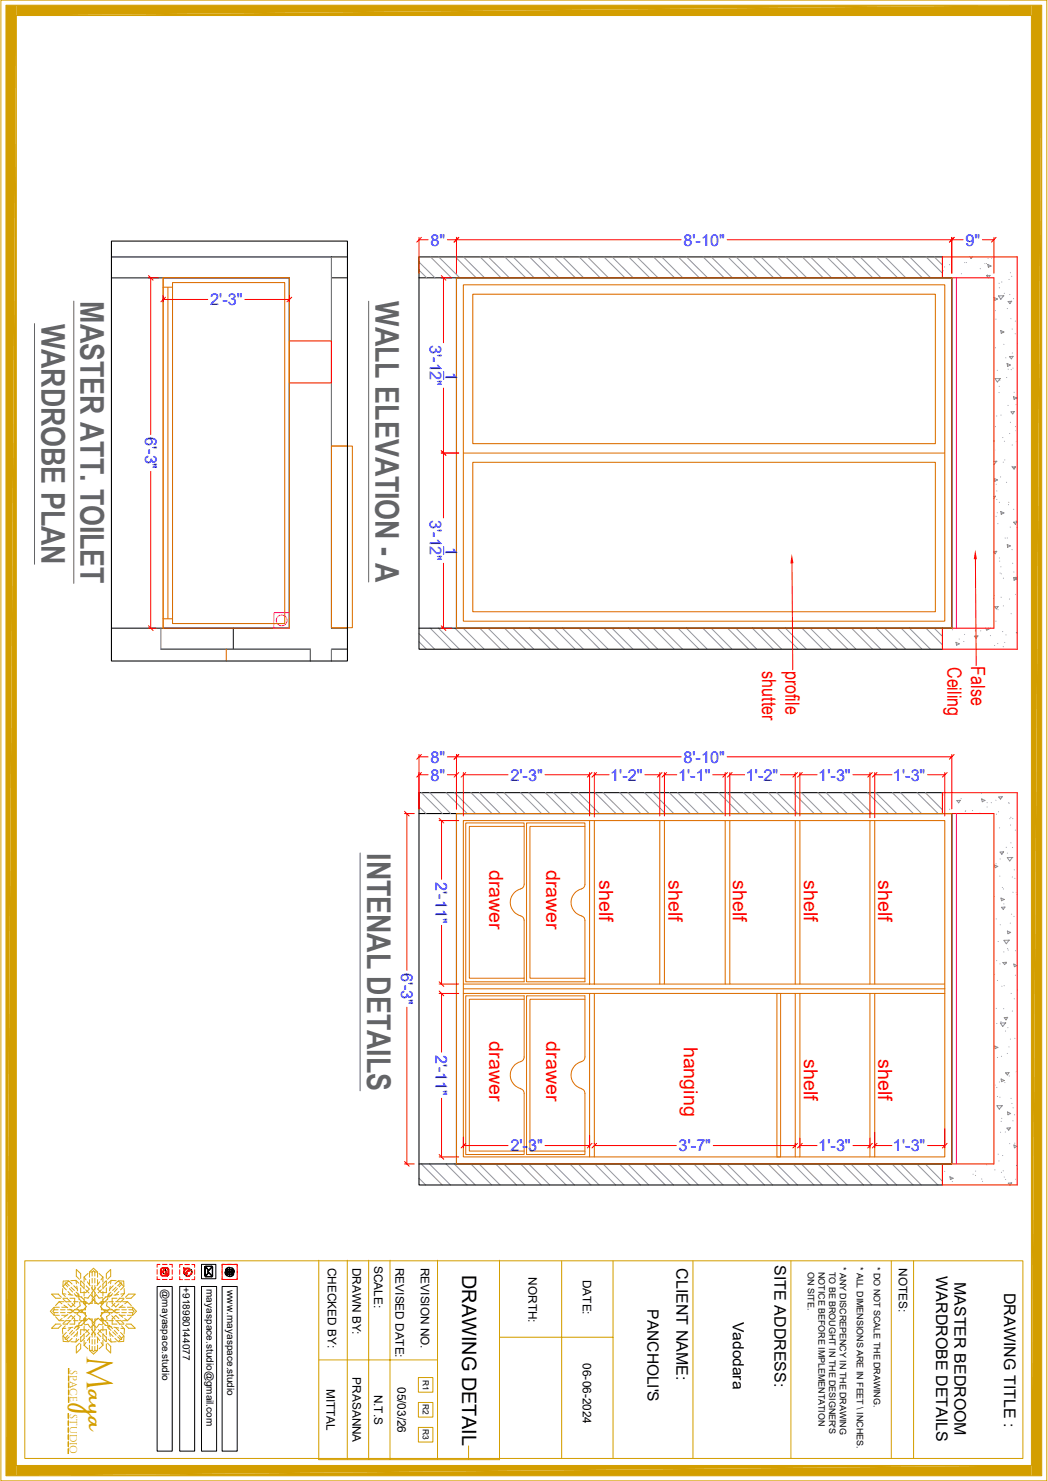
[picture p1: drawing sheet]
<svg xmlns="http://www.w3.org/2000/svg" width="297mm" height="420mm" viewBox="0 0 297 420" stroke-linecap="round" stroke-linejoin="round" font-family="sans-serif">
<path d="M31.6 78.8h50.4v99.3h-50.4M31.6 72.9h66.9M93.9 72.9v105.2h4.6M93.9 78.8h4.6M66.1 178.1v6M45.6 184.1h42.4v3.4M98.5 184.1h-4.6v3.4" fill="none" stroke="#000" stroke-width=".28"/>
<path d="M31.6 78.8h50.4v99.3h-35.8M31.6 72.9h62.3v105.2h4.6M45.6 178.1v6h42.4v3.4M98.5 184.1h-4.6v3.4" fill="none" stroke="#767676" stroke-width=".3"/>
<path d="M267.1 72.9h21.2v111.2h-21.2v-6h14.6v-99.3h-14.6zM82 96.7h11.9v11.9h-11.9zM267.1 224.8h21.2v111.2h-21.2v-5.9h14.6v-99.4h-14.6z" fill="none" stroke="#f00" stroke-width=".3"/>
<g fill="none" stroke="#dd6e00" stroke-width=".28">
<path d="M46.2 78.8v99.3M47.6 81.4v94.1M93.9 126.5h6v51.5h-6zM93.9 126.5h4.6M148.5 234.4h-15.5v43h15.5M165.8 234.4h-15.6v43h15.6M147.6 252.1l.7-.5 .2-.8v-17.4h-16.5v45h16.5v-17.4l-.4-1a4.1 4.1 0 0 1-3.4-3.5 4.1 4.1 0 0 1 2.3-4.2l.6-.2M164.8 252.1l.7-.5 .3-.8v-17.4h-16.6v45h16.6v-17.4l-.5-1a4.1 4.1 0 0 1-3.4-3.5 4.1 4.1 0 0 1 2.4-4.2l.5-.2M148.5 283.4h-15.5v43h15.5M165.8 283.4h-15.6v43h15.6M220.2 281.7h1v46.4h-1zM147.6 308.7a4 4 0 0 1-3-4 4 4 0 0 1 3.2-3.8l.5-.3 .2-.8v-17.4h-16.5v45h16.5v-17.4l-.2-.8-.7-.4"/>
<path d="M164.8 308.7a4 4 0 0 1-3-4 4 4 0 0 1 3.3-3.8l.4-.3 .3-.8v-17.4h-16.6v45h16.6v-17.4l-.3-.8-.7-.4"/>
</g>
<g fill="none" stroke="#dd6e00" stroke-width=".3">
<path d="M129.4 78.8h140.3v99.3h-140.3zM131.3 80.8h136.5v95.3h-136.5zM134 83.4h131.1v42.4h-131.1zM131.3 128.5h136.5M134 131.1h131.1v42.4h-131.1zM64.1 184.1v3.4M129.4 230.7h140.3v99.4h-140.3zM131.3 232.7h136.5v95.4h-136.5zM167.1 232.7v46.4M168.4 232.7v46.4M187 232.7v46.4M188.3 232.7v46.4"/>
<path d="M205.5 232.7v46.4M206.8 232.7v46.4M225.4 232.7v46.4M226.7 232.7v46.4M246.5 232.7v46.4M247.9 232.7v46.4M131.3 279.1h136.5M131.3 280.4h136.5M131.3 281.7h136.5M167.1 281.7v46.4M168.4 281.7v46.4M225.4 281.7v46.4"/>
<path d="M226.7 281.7v46.4M246.5 281.7v46.4M247.9 281.7v46.4"/>
</g>
<g fill="none" stroke="#f0f" stroke-width=".3">
<path d="M269.7 78.8v99.3M271.1 78.8v99.3M77.6 173.7h4.4v4.4h-4.4zM269.7 230.7v99.4M271.1 230.7v99.4"/>
<circle cx="79.8" cy="175.9" r="1.53"/>
</g>
<path d="M31.6 68.4h66.9v119.1h-66.9zM118.7 78.8h148.4M129.4 78.8h140.3v99.3h-140.3zM129.4 78.8v99.3M267.1 72.9h-148.4v111.2h148.4M118.7 178.1h148.4M118.7 230.7h148.4M129.4 230.7h140.3v99.4h-140.3zM129.4 230.7v99.4M267.1 224.8h-148.4v111.2h148.4M118.7 330.1h148.4" fill="none" stroke="#000" stroke-width=".3"/>
<g fill="none" stroke="#939598" stroke-width=".28">
<path d="M118.7 74.3l4.6 4.5M118.7 76.6l2.2 2.2M122 72.9l5.9 5.9M124.3 72.9l6 5.9M129 72.9l6 5.9M131.4 72.9l5.9 5.9M136.1 72.9l5.9 5.9M138.4 72.9l6 5.9M143 72.9l6 5.9M145.4 72.9l6 5.9M150.1 72.9l5.9 5.9M152.4 72.9l6 5.9"/>
<path d="M157.1 72.9l6 5.9M159.5 72.9l5.9 5.9M164.1 72.9l6 5.9M166.5 72.9l5.9 5.9M171.2 72.9l5.9 5.9M173.5 72.9l6 5.9M178.2 72.9l5.9 5.9M180.5 72.9l6 5.9M185.2 72.9l6 5.9M187.5 72.9l6 5.9M192.2 72.9l6 5.9M194.6 72.9l5.9 5.9"/>
<path d="M199.3 72.9l5.9 5.9M201.6 72.9l6 5.9M206.3 72.9l6 5.9M208.6 72.9l6 5.9M213.3 72.9l5.9 5.9M215.6 72.9l6 5.9M220.3 72.9l6 5.9M222.7 72.9l5.9 5.9M227.4 72.9l5.9 5.9M229.7 72.9l6 5.9M234.4 72.9l5.9 5.9M236.7 72.9l6 5.9"/>
<path d="M241.4 72.9l6 5.9M243.8 72.9l5.9 5.9M248.4 72.9l6 5.9M250.8 72.9l5.9 5.9M255.4 72.9l6 5.9M257.8 72.9l5.9 5.9M262.5 72.9l4.6 4.6M264.8 72.9l2.3 2.2M267.3 76.8h.1M267.7 75.7h.1M269.1 75.1h.1M272.5 77.6h.1"/>
<path d="M273.4 74.5h.1M273.9 74.5h.1M274.8 72.9l.4 .4 .4-.4M277.8 76.2h.1M279.1 74.8h.1M279.6 74.7h.1M279.6 78.2l1-.1-.5 .7zM279.8 78h.1M280 75l.9 .4-.8 .4zM280 73.2h.1M281 73.2h.1M283.9 80h.1"/>
<path d="M286 79.2h.1M286.3 77.3h.1M286.7 78.4h.1M281.8 84.4l.9 .4-.8 .4zM282 88.1h.1M282.1 98.6h.1M282.2 90.5h.1M283.1 80.3h.1M283.2 81.6h.1M283.6 93.7l.9 .4-.7 .4zM284.2 94.3h.1M284.4 83.9l-.8 1-.6-1"/>
<path d="M284.5 97.7h.1M284.5 83.9h-1.5M284.6 83.2h.1M285.5 87.5h.1M285.7 85.5l1-.1-.5 .7zM286.2 83.5h.1M286.5 90.4h.1M286.9 93.3h.1M287.2 84.7h.1M287.7 94.7h.1M287.7 91.1h.1M288.2 97.4h.1"/>
<path d="M281.9 107.4l.8 .9 .8-.9M282.1 107.4h1.4M282.4 118h.1M282.6 105h.1M283.1 111.3h.1M283.2 109.6h.1M283.3 107.8h.1M283.7 117.7h.1M285 101.5h.1M285.3 107.1h.1M285.4 103.1l.9 .4-.7 .4zM285.7 115h.1"/>
<path d="M285.7 104.7h.1M286.1 101.1l1-.1-.5 .8zM286.3 119.8h.1M286.5 116.8l1-.1-.5 .7zM286.6 104.8h.1M286.9 100.1h.1M287.1 104.4h.1M287.2 112.5l1 .4-.8 .3zM287.4 111.3h.1M288 114.8h.1M281.7 125.1h.1M281.7 130.8h.9"/>
<path d="M281.7 131.8h.1M281.8 135.7l.9 .4-.8 .4zM281.9 127.6h.1M282.1 121h.1M282.3 137.3h.1M282.4 130.8l-.7 1M282.5 139.2h.1M283.5 135.3h.1M284.2 124.1h.1M284.3 131.1h.1M284.6 125.1h.1M284.7 130.4h.1"/>
<path d="M285.2 136.8h.1M286.1 122.9h.1M286.8 132.2h.1M286.9 126.2h.1M286.9 132.5l1-.1-.5 .7zM287.4 132.5h.1M287.8 121h.1M287.9 122.1h.1M288 125.3h.1M281.7 140.8l.4-.1-.4 .7M281.7 156.4l.8-.1-.5 .8-.3-.5M282.3 146.4h.1"/>
<path d="M282.5 141.6h.1M282.6 145.4h.1M282.8 148.5h.1M283.2 142.5h.1M283.2 158.2h.1M283.3 159.1h.1M283.6 145.1l.9 .4-.7 .3zM284.9 152.6h.1M285.5 152.6h.1M285.5 154.4l.8 .4-.7 .4zM285.8 143.1h.1M285.9 142.5h.1"/>
<path d="M286.3 149.5h.1M286.8 155.9h.1M287 159.7h.1M287.3 144.4h.1M287.3 148.1l.9-.1-.4 .7zM288 147.7h.1M288.1 149.6h.1M118.7 179.7l4.5 4.4M121.9 178.1l6 6M124.2 178.1l6 6M128.9 178.1l6 6M131.3 178.1l5.9 6"/>
<path d="M136 178.1l5.9 6M138.3 178.1l6 6M143 178.1l6 6M145.3 178.1l6 6M150 178.1l6 6M152.4 178.1l5.9 6M157.1 178.1l5.9 6M159.4 178.1l6 6M164.1 178.1l5.9 6M166.4 178.1l6 6M171.1 178.1l5.9 6M173.4 178.1l6 6"/>
<path d="M178.1 178.1l6 6M180.5 178.1l5.9 6M185.1 178.1l6 6M187.5 178.1l6 6M192.2 178.1l5.9 6M194.5 178.1l5.9 6M199.2 178.1l5.9 6M201.5 178.1l6 6M206.2 178.1l6 6M208.6 178.1l5.9 6M213.2 178.1l6 6M215.6 178.1l5.9 6"/>
<path d="M220.3 178.1l5.9 6M222.6 178.1l6 6M227.3 178.1l6 6M229.6 178.1l6 6M234.3 178.1l6 6M236.6 178.1l6 6M241.3 178.1l6 6M243.7 178.1l5.9 6M248.4 178.1l5.9 6M250.7 178.1l6 6M255.4 178.1l5.9 6M257.7 178.1l6 6"/>
<path d="M262.4 178.1l4.7 4.7M264.8 178.1l2.3 2.4M269.9 178.6h.1M273.3 179.9h.1M276.4 178.9h.1M277.9 178.9h.1M279.3 178.1l.4 .6 .5-.6v.3l.6-.3M281.7 169.8h.1M281.8 168.8h.1M281.9 172.1l1-.1-.5 .7zM282.2 176.1h.1M282.8 172.9h.1"/>
<path d="M283.4 162.5h.1M283.6 160.7h.1M283.7 169.4h.1M283.8 162.7h.1M284.1 179.1h.1M284.4 171.8h.1M284.4 164h.1M286.1 169.9h.1M286.6 174h.1M287.3 163.8l.9 .4-.8 .3zM287.3 162.2h.1M287.9 168.6h.1"/>
<path d="M288.3 163.7h-.6l.5 .6 .1-.1M288.3 179.4h-.3l.3 .3M118.7 182l2.2 2.1M270.9 182.2l1 .4-.8 .4zM271.8 181.2h.1M273.1 181.9h.1M276.1 180.4l1.1-.1-.6 .7zM276.6 183.7h.1M280.7 180.3h.1M281.9 183h.1M282.7 182.5h.1M284.3 183.4h.1"/>
<path d="M284.7 182.2h.1M285.1 180h.1M118.7 228.8l2 1.9M119.4 224.8l6 5.9M121.8 224.8l5.9 5.9M126.4 224.8l6 5.9M128.8 224.8l5.9 5.9M133.5 224.8l5.9 5.9M135.8 224.8l6 5.9M140.5 224.8l6 5.9M142.8 224.8l6 5.9M147.5 224.8l6 5.9"/>
<path d="M149.9 224.8l5.9 5.9M154.6 224.8l5.9 5.9M156.9 224.8l6 5.9M161.6 224.8l6 5.9M163.9 224.8l6 5.9M168.6 224.8l6 5.9M170.9 224.8l6 5.9M175.6 224.8l6 5.9M178 224.8l5.9 5.9M182.7 224.8l5.9 5.9M185 224.8l6 5.9M189.7 224.8l5.9 5.9"/>
<path d="M192 224.8l6 5.9M196.7 224.8l5.9 5.9M199.1 224.8l5.9 5.9M203.7 224.8l6 5.9M206.1 224.8l5.9 5.9M210.7 224.8l6 5.9M213.1 224.8l5.9 5.9M217.8 224.8l5.9 5.9M220.1 224.8l6 5.9M224.8 224.8l6 5.9M227.2 224.8l5.9 5.9M231.8 224.8l6 5.9"/>
<path d="M234.1 224.8l6 5.9M238.8 224.8l6 5.9M241.2 224.8l5.9 5.9M245.9 224.8l5.9 5.9M248.2 224.8l6 5.9M252.9 224.8l6 5.9M255.2 224.8l6 5.9M259.9 224.8l6 5.9M262.3 224.8l4.8 4.8M267 224.8l.1 .1M267.3 225.4h.1M269.1 229.5h.1"/>
<path d="M271.2 227l1-.1-.5 .8zM272.4 226.5h.1M273.6 230.1h.1M273.6 230h.1M275.6 229.9h.1M277.7 230.6h.1M278.2 225h.1M278.2 226.6l.9 .4-.7 .4zM279.7 227.6h.1M279.7 228.9h.1M280.9 227.6h.1M282.2 226.9h.1"/>
<path d="M282.4 230.9h.1M283 230.2h.1M283 226l1.1-.1-.6 .7zM283.3 234.8h.1M285.9 227.6h.1M286 227.8h.1M286.2 232.2h.1M286.4 234h.1M286.5 239h.1M286.5 231.8h.1M287 232.2h.1M287.7 235.4h.1"/>
<path d="M281.8 254.3h.1M281.9 245.3l.9 .4-.8 .4zM282.3 244.9h.1M283.3 248.5h.1M283.4 241.6h1l-.5 .7zM283.4 243.6h.1M283.7 254.7l.9 .4-.8 .3zM284.1 251.7h.1M284.4 257.9l.4-.7-1 .1 .6 .6M284.4 252.1h.1M284.5 256.3h.1M285.2 240.3h.1"/>
<path d="M285.5 241.9h.1M286.7 259.2h.1M286.9 248.7h.1M286.9 243.2l-.7 .9-.7-.9M286.9 240.3h.1M287.1 253h.1M287.1 243.2h-1.5M287.4 259.9h.1M287.4 246.7h.1M287.6 249.1h.1M288 253.1h.1M288.2 253.7h.1"/>
<path d="M281.9 276.2h.1M282.3 260.6h.1M282.4 272.4h.1M282.7 278h.1M282.9 267h.1M283.4 273.3h.1M283.5 262.3h.1M283.9 279.7h.1M284.2 273l1-.1-.5 .7zM284.5 270h.1M284.6 279.5h.1M285.2 273.2h.1"/>
<path d="M285.5 264l.9 .4-.7 .4zM285.5 269h.1M285.7 269.4h.1M286 266.6l-.8 1-.7-.9M286.1 266.6l-1.5 .1M286.3 261.8h.1M287.3 273.4l.9 .4-.7 .4zM287.8 269.6h.1M287.8 276.6h.1M288 273.9h.1M281.9 296.6l.9 .4-.8 .4zM282.3 286h.1"/>
<path d="M282.5 290.2h.1M282.7 299.9h.1M282.8 297.1h.1M283.7 289.7h.1M283.8 299.6h.1M284.4 286h.1M284.6 288.6l1-.1-.5 .7zM284.9 292.4h.1M285 290.1l-.8 1-.7-1M285.1 290.1h-1.5M285.5 298.7h.1M285.6 291.4h.1"/>
<path d="M285.9 296.9h.1M286.3 294.7h.1M286.6 281.7h.1M286.9 286.7h.1M287.4 283.3h.1M287.6 294.5h.1M288.3 280.8h.1M282 307.7h.1M282.5 313.6l.7 .9 .8-.9M282.5 308.4h.1M282.6 313.6h1.5M282.7 310.9h.1"/>
<path d="M283.2 306.8h.1M283.4 311.2h.1M283.7 318h.1M283.7 306l.9 .4-.8 .3zM283.9 317.2h.1M284.8 307h.1M285 304.2h1l-.5 .6zM285.4 319.9l.9-.1-.4 .7zM285.5 315.3l.9 .5-.7 .3zM286 305.1h.1M286.5 311.5h.1M286.8 312.9h.1"/>
<path d="M287.1 317.8h.1M287.1 314.2h.1M287.5 316.1h.1M288 304h.1M118.7 334.1l2 1.9M119.4 330.1l5.9 5.9M121.7 330.1l6 5.9M126.4 330.1l6 5.9M128.7 330.1l6 5.9M133.4 330.1l6 5.9M135.8 330.1l5.9 5.9M140.5 330.1l5.9 5.9"/>
<path d="M142.8 330.1l6 5.9M147.5 330.1l5.9 5.9M149.8 330.1l6 5.9M154.5 330.1l5.9 5.9M156.8 330.1l6 5.9M161.5 330.1l6 5.9M163.9 330.1l5.9 5.9M168.5 330.1l6 5.9M170.9 330.1l5.9 5.9M175.6 330.1l5.9 5.9M177.9 330.1l6 5.9M182.6 330.1l6 5.9"/>
<path d="M184.9 330.1l6 5.9M189.6 330.1l6 5.9M191.9 330.1l6 5.9M196.6 330.1l6 5.9M199 330.1l5.9 5.9M203.7 330.1l5.9 5.9M206 330.1l6 5.9M210.7 330.1l6 5.9M213 330.1l6 5.9M217.7 330.1l6 5.9M220 330.1l6 5.9M224.7 330.1l6 5.9"/>
<path d="M227.1 330.1l5.9 5.9M231.8 330.1l5.9 5.9M234.1 330.1l6 5.9M238.8 330.1l5.9 5.9M241.1 330.1l6 5.9M245.8 330.1l6 5.9M248.2 330.1l5.9 5.9M252.8 330.1l6 5.9M255.2 330.1l5.9 5.9M259.8 330.1l6 5.9M262.2 330.1l4.9 4.9M266.9 330.1l.2 .2"/>
<path d="M267.7 332.2h.1M269.2 333.7l.9 .4-.7 .4zM269.6 334.2h.1M269.9 335.1h.1M275.8 333h.1M276.4 333.3h.1M276.5 332.1h.1M278.2 334.3h.1M278.4 335h.1M279.7 330.3h.1M281.9 331.8h.1M282.9 327.3h.1"/>
<path d="M283.1 329.2h.1M283.5 321.1h.1M283.8 332.4h.1M284.1 327.7h.1M284.3 332h.1M284.6 333.8h.1M284.9 321h.1M285 334.5h.1M286.1 336l-.4-.5 1-.1-.4 .6M286.1 324.3h.1M287.4 324.7l.8 .4-.7 .4zM287.6 324.2h.1"/>
<path d="M287.9 334.4h.1M288.1 330.5h.1M288.2 331.5h.1"/>
</g>
<g fill="none" stroke="#f00" stroke-width=".28">
<path d="M118.7 67.3v10.2M118.7 68h2.6M119.4 67.3l-1.3 1.4M125.1 78.1l1.3 1.4M125.1 78.8h2.9M125.7 78.8v18.4M126.8 68h66.2M129.4 67.3v10.2M130 67.3l-1.3 1.4M206.1 68h66.9M269.7 67.3v10.2M270.4 67.3l-1.3 1.4"/>
<path d="M278.4 68h3.3M281.7 67.3v10.2M282.3 67.3l-1.3 1.4M125.7 110.1v36.8M125.1 127.8l1.3 1.3M125.1 128.5h4.9M125.7 159.7v18.4M125.1 177.5l1.3 1.3M125.1 178.1h2.9M118.7 219.7h2.6M118.7 214.6h2.6M118.7 214v15.4"/>
<path d="M119.4 219.1l-1.3 1.3M119.4 214l-1.3 1.3M126.8 219.7h2.6M126.8 214.6h66.2M129.4 214v15.4M130 219.1l-1.3 1.3M130 214l-1.3 1.3M131.3 219.7h12.7M131.3 219.1v12.3M132 219.1l-1.3 1.3M154.5 219.7h12.6M167.1 219.1v12.3"/>
<path d="M167.8 219.1l-1.3 1.3M168.4 219.7h4.2M168.4 219.1v12.6M169.1 219.1l-1.3 1.3M182.8 219.7h4.2M187 219.1v12.3M187.6 219.1l-1.3 1.3M188.3 219.1v12.3M188.3 219.7h3.5M188.9 219.1l-1.3 1.3M202 219.7h3.5M205.5 219.1v12.3"/>
<path d="M206.1 214.6h63.6M206.2 219.1l-1.3 1.3M206.8 219.1v12.3M206.8 219.7h4.2M207.5 219.1l-1.3 1.3M221.2 219.7h4.2M225.4 219.1v12.3M226 219.1l-1.3 1.3M226.7 219.7h4.9M226.7 219.1v12.3M227.4 219.1l-1.4 1.3M241.7 219.7h4.8"/>
<path d="M246.5 219.1v12.8M247.2 219.1l-1.3 1.3M247.9 219.1v12.8M247.9 219.7h4.9M248.5 219.1l-1.3 1.3M262.9 219.7h4.9M267.8 219.1v12.3M268.4 219.1l-1.3 1.3M269.7 214v15.4M270.4 214l-1.3 1.3M114.6 230.7h2.8M114.6 230.1l1.4 1.3"/>
<path d="M115.3 230.7v44.5M124.5 232.7h5.5M124.5 232.1l1.3 1.3M125.1 232.7v16.6M124.5 279.1h5.5M124.5 278.4l1.3 1.3M125.1 262.4v16.7M115.3 285.6v44.5M124.5 281.7h5.5M124.5 281.1l1.3 1.3M125.1 281.7v16.7M125.1 311.4v16.7"/>
<path d="M114.6 330.1h2.8M114.6 329.4l1.4 1.3M124.5 328.1h5.5M124.5 327.4l1.3 1.4"/>
</g>
<path d="M125.7 105.4v2.2M125.7 155.1v2.2" fill="none" stroke="#00f" stroke-width=".28"/>
<g fill="none" stroke="#e0ac11" stroke-width=".28">
<path d="M15.3 370.8l-1 1.1 1 1.1M15.3 372.2v.8h1.5M15.3 371.4l-.3 .5 .3 .3M15.3 372.2h1.2M15.3 371.4h1.2M15.7 373.4l1.1 1.1M16.8 374.5h1.4M16.8 369.1h1.4M16.8 369.1l-1.1 1.1M16.8 369.1l.8 .6M16.8 370.7h-1.5v.7M17.1 372.2h1.4"/>
<path d="M17.1 371.4h1.4M17.1 375.5h-1.3l-1.2 1.2h1.9l.9-.9M17.4 367.9l-.9-.9h-1.9l1.2 1.2h1.3M17.5 373h1.5M17.5 370.7h1.5M17.6 373.9l-.8 .6M17.7 366.9l.8 .8M17.8 365.4l-.1 1.5 1 .1M17.8 375.5h1.3M17.8 378.9l.1 1.5M17.8 368.2h1.3M17.9 368.3l.9 1"/>
<path d="M18.1 370.1l1.1 .8M18.5 364.2l-.7 .6 1 1M18.5 376l-.8 .8M18.5 379.5v.3h.3M18.5 364.2l.7 .8M18.7 376.7l-1 .1 .1 1.5M18.8 377.9l-1 .9 .7 .7M18.8 374.4l-.9 .9M18.8 363.9l.7-.7 .9 1M18.8 374.5h1.4M18.8 363.9h-.3v.3M18.8 369.1h1.4"/>
<path d="M18.8 363.9l.8 .7M19 368.1l.9 1M19.1 372.2h1.3M19.1 371.4h1.3M19.2 372.8l-1.1 .7M19.2 378.7l-.7 .8M19.3 373.9l.9-.9 1 1v1.5h-1.4M19.3 366.3l.9 .9M19.3 367.1l1.4 .2M19.4 363.2l-1.5 .1-.1 1.4M19.6 379.1l-.8 .7M19.7 365.4l.9 1"/>
<path d="M19.8 371.3l1.6 1.1M19.8 368.2h1.4v1.5l-1 .9-.9-.9M19.9 374.6l-.9 .9M20.1 363.2l1.4-.1 .2 1M20.1 365l1 1M20.2 376.4l-.9 1M20.4 369.6l.9 .9M20.4 379.5l-.9 1-.7-.7M20.6 377.3l-.9 .9M20.7 376.4l-1.4 .2M20.8 374.5h1.3M20.8 369.1h1.3"/>
<path d="M20.9 364.6l1 1M21 366.9l.9 .9M21.1 372.2h1.3M21.1 371.4h1.3M21.1 377.7l-1 .9M21.3 373.1l-.9 1M21.3 367.4l1 .1 .1 1.1M21.4 371.3l-1.6 1.1M21.5 363.1l.9 .8M21.5 366.4l1 .9M21.7 379.6l-.2 1-1.4-.1M21.7 372.7l.8-.8 .4 .3 .3-.3 1.3 1.3-.7 .7"/>
<path d="M21.8 364.7l.2 1.4M21.9 378.1l-1 1M21.9 372.8l.8 .6-.1 1M21.9 375.8l-.9 1M22 377.7l-.2 1.3M22.1 366.7l.1 1 1 .1M22.4 379.8l-.9 .8M22.4 368.3l.9 1M22.4 375.1l-.1 1-1 .2M22.5 376.3l-1 1M22.6 369.2l.1 1.1-.8 .6M22.8 369.1h1.4v.9"/>
<path d="M22.8 364.4l.9 .9M22.9 362.5v-1.3l-1.3-1.2v1.9l.9 .9M22.9 378.5v-1.4h1.4l1 1.1-.9 .9M22.9 363.2v1.3M22.9 379.1v1.4M23 363.3l.9 .9M23 367.8l1 .9M23.1 372.2h1.1v.8M23.2 375.8l-1 .2-.1 1M23.3 374.4l-.9 1M23.7 369.1v.6h.5M23.7 378.4l-.9 .9"/>
<path d="M23.8 369.7l.7 .8-1.3 1.3-.3-.4-.4 .4-.8-.8M23.8 368.2v1.4h.8M23.8 369.1h.5v.5M23.8 362.2v1.4M23.8 364.2v1.3M23.8 366.2v1.3M23.8 376.1v1.3M23.8 378.1v1.3M23.8 362.2l.6 .8M23.9 379.5l-.9 .9M23.9 375.7l1-.2 .6 .9M24 375l-1 .9"/>
<path d="M24.2 373.7v.8h-1.4M24.2 374.1h-.5v.4M24.2 370.6v.8h-1.1M24.3 365.8l.9 .8M24.3 374.1v.5h-.5M24.4 374.5l.8-.7 1.3 1.2-.4 .4 .4 .4-.8 .8M24.4 364.7l.9 .8-1 1.1h-1.4v-1.4M24.6 374.1h-.8v1.4M24.8 363.5l.7 1.1M24.9 361.1l-1.1 1.1M25.2 377l-.9 1M25.3 374.1h.8v1.1"/>
<path d="M25.4 362.9v1.5M25.4 379.3v1.5M25.4 360.7l1.1-1 1.1 1M25.5 367.3l-.6 .8-1-.1M25.5 379.1l-.7 1.1M25.7 367.1l.8 .8-.4 .4 .4 .3-1.3 1.3-.8-.7M25.9 365.1l.6 .9M25.9 376.9l.6 .8M26.1 360.7h-.7v1.5M26.1 368.5v1.1h-.8M26.1 360.7l.4-.3 .4 .3M26.1 360.7v1.2"/>
<path d="M26.1 362.5v1.4M26.1 364.5v1.3M26.1 366.5v1.3M26.1 375.9v1.3M26.1 377.9v1.3M26.1 379.9v1.3M26.5 366l-.6 .8M26.5 366l.6 .8M26.5 377.7l-.6 .8M26.5 377.7l.6 .8M26.9 360.7v1.2M26.9 362.5v1.4"/>
<path d="M26.9 364.5v1.3M26.9 366.5v1.3M26.9 375.9v1.3M26.9 377.9v1.3M26.9 379.9v1.3M26.9 360.7h.7v1.5M26.9 368.5v1.1h.8M27.1 365.1l-.6 .9M27.1 376.9l-.6 .8M27.3 367.1l-.8 .8 .4 .4-.4 .3 1.3 1.3 .8-.7M27.5 367.3l.6 .8 1-.1M27.5 379.1l.7 1.1"/>
<path d="M27.6 362.9v1.5M27.6 379.3v1.5M27.7 374.1h-.8v1.1M27.8 377l.9 1M28.1 361.1l1.1 1.1M28.2 363.5l-.7 1.1M28.4 374.1h.8v1.4M28.6 374.5l-.8-.7-1.3 1.2 .4 .4-.4 .4 .8 .8M28.6 364.7l-.9 .8 1 1.1h1.4v-1.4M28.7 374.1v.5h.5M28.7 373.7v.8h1.4M28.7 374.1h.6v.4"/>
<path d="M28.7 370.6v.8h1.1M28.7 365.8l-.9 .8M29 375l1 .9M29.1 379.5l.9 .9M29.1 375.7l-1-.2-.6 .9M29.2 369.7l-.8 .8 1.3 1.3 .4-.4 .3 .4 .8-.8M29.2 368.2v1.4h-.8M29.2 369.1h-.5v.5M29.2 362.2v1.4M29.2 364.2v1.3M29.2 366.2v1.3M29.2 376.1v1.3"/>
<path d="M29.2 378.1v1.3M29.2 362.2l-.6 .8M29.3 378.4l.9 .9M29.3 369.1v.6h-.6M29.6 374.4l.9 1M29.8 375.8l1 .2 .1 1M29.8 372.2h-1.1v.8M30 367.8l-1 .9M30 363.3l-.9 .9M30.1 369.1h-1.4v.9M30.1 362.5v-1.3l1.3-1.2v1.9l-.9 .9M30.1 378.5v-1.4h-1.4l-1 1.1 .9 .9"/>
<path d="M30.1 363.2v1.3M30.1 379.1v1.4M30.2 364.4l-.9 .9M30.4 369.2l-.2 1.1 .8 .6M30.5 375.1l.1 1 1.1 .2M30.5 376.3l1 1M30.5 372.2h1.3M30.5 371.4h1.3M30.5 368.3l-.9 1M30.6 379.8l.9 .8M30.8 374.5h1.3M30.8 369.1h1.3"/>
<path d="M30.9 366.7l-.1 1-1 .1M31 375.8l.9 1M31 372.8l-.8 .6 .2 1M31 377.7l.2 1.3M31.1 378.1l1 1M31.2 372.7l-.8-.8-.3 .3-.4-.3-1.3 1.3 .8 .7M31.2 364.7l-.2 1.4M31.3 379.6l.2 1 1.4-.1M31.5 366.4l-1 .9M31.5 363.1l-.9 .8M31.6 371.3l.8 .5M31.7 373.1l.9 1"/>
<path d="M31.7 367.4l-1.1 .1-.1 1.1M31.9 366.9l-.9 .9M31.9 377.7l1 .9M32.1 364.6l-1 1M32.3 376.4l1.3 .2M32.4 371.9l.8 .5M32.4 371.9l-.8 .5M32.4 377.3l.9 .9M32.5 372.2h1.3M32.5 371.4h1.3M32.6 379.5l.9 1 .7-.7M32.6 369.6l-.9 .9"/>
<path d="M32.7 376.4l1 1M32.8 374.5h1.3M32.8 369.1h1.3M32.9 365l-1 1M32.9 363.2l-1.4-.1-.2 1M33.1 374.6l.9 .9M33.1 368.2h-1.3v1.5l1 .9 .9-.9M33.2 371.3l-.8 .5M33.3 365.4l-.9 1M33.4 379.1l.8 .7M33.6 367.1l-1.3 .2M33.6 363.2l1.5 .1v1.4"/>
<path d="M33.7 373.9l-.9-.9-1 1v1.5h1.3M33.7 366.3l-1 .9M33.7 372.8l1.1 .7M33.7 378.7l.8 .8M33.8 375.5h1.3M33.8 368.2h1.3M34 373h1.5M34 370.7h1.5M34 368.1l-.9 1M34.2 377.9l.9 .9-.6 .7M34.2 363.9l-.7-.7-.9 1M34.2 374.4l.9 .9"/>
<path d="M34.2 363.9h.3M34.2 363.9l-.8 .7M34.2 379.8h.3M34.2 376.7l1.1 .1-.1 1.5M34.5 364.2l.6 .6-.9 1M34.5 376l.7 .8M34.5 363.9v.3M34.5 379.5v.3M34.5 364.2l-.8 .8M34.5 372.2h1.3M34.5 371.4h1.3M34.8 374.5h1.4"/>
<path d="M34.8 369.1h1.4M34.8 370.1l-1.1 .8M35.1 368.3l-.9 1M35.1 378.9v1.5M35.2 365.4l.1 1.5-1.1 .1M35.2 366.9l-.7 .8M35.3 373.9l.9 .6M35.6 367.9l.8-.9h2l-1.3 1.2h-1.3M35.8 375.5h1.3l1.3 1.2h-2l-.8-.9M36.1 370.7h1.5v.7M36.2 369.1l1 1.1M36.2 369.1l-.9 .6"/>
<path d="M36.5 372.2h1.1M36.5 371.4h1.1M37.2 373.4l-1 1.1M37.6 372.2v.8h-1.5M37.6 371.4l.4 .5-.4 .3M37.6 370.8l1.1 1.1-1.1 1.1M17.9 380.4l1.5 .1M22.5 380.9l-.9 .9v1.9l1.3-1.2v-1.4M23.8 380.1v1.4M23.8 381.5l1.1 1M24.4 380.7l-.6 .8M25.4 381.5v1.4h.7"/>
<path d="M25.4 383l1.1 1 1.1-1M26.1 382.9l.4 .4 .4-.4M26.1 381.8v1.1M26.9 381.8v1.1M27.6 381.5v1.4h-.7M28.6 380.7l.6 .8M29.2 380.1v1.4M29.2 381.5l-1.1 1M30.5 380.9l.9 .9v1.9l-1.3-1.2v-1.4M35.1 380.4l-1.5 .1"/>
</g>
<g fill="#d39e00">
<path d="M292.3 1.5h2.9l-2.9 417z"/>
<path d="M295.2 1.5v417h-2.9z"/>
<path d="M4.6 415.6h287.7l-287.7 2.9z"/>
<path d="M4.6 418.5l287.7-2.9v2.9z"/>
<path d="M4.6 1.5h287.7l-287.7 2.9z"/>
<path d="M4.6 4.4l287.7-2.9v2.9z"/>
<path d="M1.7 1.5h2.9l-2.9 417z"/>
<path d="M4.6 1.5v417h-2.9z"/>
</g>
<g fill="none" stroke="#d39e00" stroke-width=".28">
<path d="M.3 0h296.4v419.9h-296.4zM1.7 1.5h293.5v417h-293.5zM4.6 4.4h287.7v411.2h-287.7zM7 357.5h282.9v56.1h-282.9zM90.3 357.4v56.5h51.3v-56.5M98.4 357.4v56.5M104.5 357.4v56.5M110.5 357.4v56.5M124 357.4v56.5M159.2 357.5v56.1M173.7 357.5v56.1M196.4 357.5v56.1"/>
<path d="M224.2 357.5v56.1M252.6 357.5v56.1M258.9 357.5v56.1M141.6 379.2h32.1M19.4 389.6l.1-1.5v9.5l-.1-1.4M19.4 390.2v1.3M19.4 392.2v1.3M19.4 394.2v1.3M90.3 385.7h33.7M118.6 390.7h4.1v4.1h-4.1zM118.6 397.7h4.1v4.2h-4.1zM19.3 410.8v1.4l.1-1.4"/>
<path d="M19.3 402.3l.1-1.4v1.4M19.3 402.9v1.3M19.3 404.9v1.3M19.3 406.9v1.3M19.3 408.9v1.3M19.3 400.9v11.3M19.4 402.9v1.3M19.4 404.9v1.3M19.4 406.9v1.3M19.4 408.9v1.3M118.6 404.8h4.1v4.1h-4.1zM132.8 410v3.9"/>
</g>
<g fill="none" stroke="#000" stroke-width=".28">
<path d="M45.7 359.6v2.1M47.6 359.6v2.1M47.7 359.6v2.1M57.1 358.6h4.1v4h-4.1zM58.1 359.4l.3-.4h1.6l.3 .4M58.1 359.2v2.8M58.2 359.1v2.9M58.2 359.4l.1-.2 .7 1.1-.2 .3 .2 .2-.8 1M58.2 359.1v3M58.4 359.2h1.7l-1 1.1zM60.2 359.3l-1.2 1.3 1.2 1.2M60.2 359.1v3"/>
<path d="M60.2 359.2v2.8M60.3 359.3l-.1 2.7-1.9 .1-.2-.3M64.2 359.8l.2 .3-.5 .5zM65 359.5l-.7 .2 .2 .4 .5-.1M65.1 359.4v2.7l.7-.2 .5-.5M65.2 359.5l.6 .2-.1 .4-.5-.1zM65.7 359.5l.4 .3 .4 .9M66 359.8l.3 .8-.5-.5zM44.5 364.8h4.3v46.7h-4.3zM50.9 364.8h4.3v46.7h-4.3zM57.1 364.8h4.3v46.7h-4.3zM59.1 360.9l1 1.1h-1.7z"/>
<path d="M62.9 364.8h4.3v46.7h-4.3zM63.8 360.7v.6l.6 .6M63.9 360.8l.5 .5-.2 .3zM63.9 360l.6-.5 .6-.1v2.7M64 360.6l.4-.3 .1 .3zM64 360.8h.5l-.1 .3zM65 360.8h-.4v.4l.4 .1M65 360.1l-.4 .1v.4h.4M65 361.4l-.5-.1-.2 .4 .7 .2M65.2 360.8h.3l.1 .4-.4 .1zM65.2 360.1l.4 .1-.1 .4h-.3zM65.7 360.8h.5l-.5 .3z"/>
<path d="M65.7 360.3l.5 .3h-.5zM66 361.6l-.2-.3 .5-.5a1.16 1.16 0 0 1-1.1 1.1v-.5l.5-.1 .1 .4"/>
</g>
<g fill="#000">
<path d="M45.6 359.9l-.1 1.5zM45.6 359.9v1.6zM45.6 359.7v1.8zM45.6 359.7v2zM45.7 359.6v.5zM45.7 359.6v.4zM45.8 359.6l-.1 .4zM45.8 359.6v.4zM45.8 359.6v.3zM45.9 359.5l-.1 .4zM45.9 359.5v.3zM46 359.5l-.1 .3z"/>
<path d="M46 359.5v.3zM46.1 359.5v.2zM46 359.5v.2zM46.1 359.5l-.1 .2zM46.1 359.5h1.1l-1.1 .2zM46.1 359.7l1.1-.2v.2zM47.2 359.5v.2zM47.3 359.5l-.1 .2zM47.3 359.5v.2zM47.4 359.5v.3zM47.5 359.5v.3zM47.5 359.6v.3z"/>
<path d="M47.6 359.6v.4zM47.6 359.6v.5zM47.8 359.7l-.2 2zM47.8 359.7v2zM47.8 359.9v1.8zM52.1 359.5v.3zM52.1 359.5v.4zM52.1 359.5v.2zM52.2 359.5v.7zM52.3 359.6v1.9zM52.2 359.5v1.9zM52.3 359.6v1z"/>
<path d="M52.3 359.6v1.2zM52.4 359.9v.5zM52.4 359.6l-.1 1zM52.4 359.6l.3 .1-.3 .2zM52.4 359.9l.3-.2v.3zM52.7 359.7v.3zM52.7 359.7l.2-.1-.2 .4zM52.9 359.6l-.2 .4zM52.9 359.6v.3zM53 359.6l-.1 .3zM53 359.6v.3zM53.1 359.6l-.1 .3z"/>
<path d="M53.1 359.6v.2zM53.2 359.6l-.1 .2zM53.2 359.6v.2zM53.3 359.6l-.1 .2zM53.3 359.6v.2zM53.4 359.6l-.1 .2zM53.4 359.6v.2zM53.5 359.6v.3zM53.6 359.6v.3zM53.5 359.6h.1l-.1 .3zM53.6 359.6v.3h-.1zM53.6 359.6l.2 .1-.2 .2z"/>
<path d="M53.8 359.7v.3l-.2-.1zM53.8 359.7v.3zM53.9 359.8v.3zM54.1 359.9v.4zM54.1 360v.4zM58.2 359.1v.2zM58.2 359.1v.3zM58.3 359.1v.1zM58.2 359.1v.1zM58.3 359.1l-.1 .1zM58.3 359v.2zM58.3 359v.3z"/>
<path d="M58.4 359.2v.2zM58.4 359v.4zM58.4 359h1.5zM58.4 359.2l1.5-.2zM60.1 359.2l-1 1.2zM60.1 359.1v.3zM60.2 359.1v.2zM60.2 359.1v.3zM60.2 359.1l-.1 .3zM64 359.9v.3zM64 359.9l-.1 .4zM64.1 359.8l-.1 .3z"/>
<path d="M64.1 359.8v.2zM64.2 359.7l-.1 .3zM64.2 359.7v.2zM64.3 359.6v.4zM64.2 359.7l.1-.1-.1 .2zM64.4 359.8v.3zM64.3 359.7v.3zM64.4 359.5l-.1 .2zM64.4 359.9v.4zM64.4 359.8v.5zM64.4 359.5v.2zM64.5 359.5l-.1 .2z"/>
<path d="M64.6 359.5l-.1 .1zM64.7 359.4l-.1 .2zM64.7 359.4h.2l-.2 .2zM64.9 359.4l-.2 .2zM64.9 359.4h.1zM64.9 359.5l.1-.1zM65.2 359.4h.1zM65.2 359.5l.1-.1zM65.4 359.4h.1zM65.4 359.5l.1-.1v.2zM65.5 359.4v.2zM65.6 359.6l.1-.1z"/>
<path d="M65.7 359.9v.4zM65.7 359.9v.6zM65.8 359.8v.3zM65.8 359.8l-.1 .5zM65.8 359.8v.5zM65.8 359.7v.3zM65.8 359.6v.1zM65.8 359.7v.4zM65.8 359.5v.2zM65.8 359.6v.4zM65.9 359.6l-.1 .4zM65.9 359.6v.4z"/>
<path d="M66 359.7l-.1 .3zM66 359.7v.1zM66 359.7v.2zM66.1 359.8v.2zM66.2 359.9v.2zM66.2 359.9v.3zM45.5 360v1.3zM45.5 360v1.4zM45.7 361.3v.4zM45.7 361.4v.4zM45.8 361.4l-.1 .4zM45.8 361.4v.4z"/>
<path d="M45.8 361.5v.3zM45.9 361.6v.3zM46 361.6v.3zM46 361.7v.2zM46.1 360.5v.3zM46.1 360.5v.4zM46.1 361.7v.2zM46.1 361.7l-.1 .2zM46.1 360.4v.5zM46.1 360.4v.6zM46.2 360.3l-.1 .7zM46.2 360.3v.8z"/>
<path d="M46.3 360.2l-.1 .9zM46.3 360.2v.9zM46.3 360.7v.5zM46.3 360.8v.4zM46.3 360.2v.5zM46.3 360.2v1zM46.4 360.8v.4zM46.4 360.9v.3zM46.4 360.2v.3zM46.4 360.8l-.1 .4zM46.3 360.2v.4zM46.4 360.2l-.1 .4z"/>
<path d="M46.4 360.9v.4zM46.4 360.1v.4zM46.4 361v.3zM46.4 360.1v.3zM46.5 361v.3zM46.5 360.1l-.1 .3zM46.6 361.1v.2zM46.6 360.1v.2zM46.6 361.1l-.1 .2zM46.5 360.1v.3zM46.6 360.1l-.1 .3zM46.7 361.1l-.1 .2z"/>
<path d="M46.7 360l-.1 .3zM46.7 361.1v.2zM46.7 360v.3zM46.7 360.1v.2zM46.8 361.1v.2zM46.8 360.1v.2zM46.8 361.1l-.1 .2zM46.8 360.1l-.1 .2zM46.9 361v.3zM46.9 360.1v.3zM46.9 361l-.1 .3zM47 360.9l-.1 .4z"/>
<path d="M47 360.1v.4zM47 360.8v.4zM47 360.2v.3zM47 360.2v.4zM47 360.9v.4zM47.1 360.7l-.1 .5zM47.1 360.2v.5zM47.1 360.2v1zM47.2 361.2v.2zM47.1 360.2v.9zM47.2 360.3l-.1 .8zM46.1 361.7h1.1l-1.1 .2z"/>
<path d="M46.1 361.9l1.1-.2v.2zM47.2 360.3v.8zM47.2 360.4v.7zM47.2 361.2v.3zM47.2 361.7v.2zM47.3 361.7l-.1 .2zM47.2 360.4v.6zM47.3 360.5l-.1 .5zM47.3 361.2v.3zM47.3 361.2l-.1 .3zM47.3 361.7v.2zM47.3 360.5v.4z"/>
<path d="M47.3 360.6v.3zM47.4 361.2v.3zM47.4 361.2l-.1 .3zM47.4 361.6v.3zM47.4 361.6l-.1 .3zM47.4 361.2v.2zM47.5 361.3l-.1 .1zM47.5 361.6l-.1 .3zM47.5 361.5v.3zM47.5 361.5v.4zM47.6 361.4l-.1 .4zM47.6 361.3v.5z"/>
<path d="M47.6 361.4v.4zM47.9 360v1.4zM47.9 360.1v1.3zM47.8 359.9v1.6zM47.9 360l-.1 1.5zM52 360.6v.3zM52.1 360.4v.7zM52.1 360.5l-.1 .4zM52.1 360.5v.6zM52.2 360.2v1.2zM52.2 360.2l-.1 .9zM52.3 360.8v.7z"/>
<path d="M52.3 360.9v.7zM52.4 361.1v.5zM52.5 361.3v.4zM52.5 360.3l-.1 .1zM52.6 361.4v.4zM52.7 361.5v.3zM52.7 361v.2zM52.7 361.6v.3zM52.7 360.8v.5zM52.7 360.9v.3zM52.7 360.9v.4zM52.8 360.7v.7z"/>
<path d="M52.8 360.7l-.1 .6zM52.8 360.6v.8zM52.9 361.7v.2zM52.7 361.6l.2 .1-.2 .2zM52.9 361.7v.2h-.2zM52.9 360.5v.9zM52.9 360.6v.8zM52.9 360.6l-.1 .8zM53 361v.4zM53 360.5v.4zM53 360.9v.5zM53 360.5v.9z"/>
<path d="M53 360.5l-.1 .9zM52.9 361.7h.1l-.1 .2zM53 361.7v.3l-.1-.1zM53 361.1v.1zM53 361.1v.3zM53 360.4v.5zM53 361.7v.3zM53.1 361.7l-.1 .3zM53 360.4v.4zM53.1 360.4l-.1 .4zM53.1 360.4v.3zM53.2 360.3l-.1 .4z"/>
<path d="M53.1 361.7v.3zM53.2 361.7l-.1 .3zM53.2 360.3v.3zM53.3 360.2l-.1 .4zM53.2 361.7v.3zM53.3 361.7l-.1 .3zM53.3 360.2v.3zM53.4 360.2v.3zM53.4 360.2l-.1 .3zM53.3 361.7v.3zM53.4 361.7l-.1 .3zM53.5 360.2v.4z"/>
<path d="M53.5 360.1v.5zM53.6 360.2v.4zM53.6 360.1v.5zM53.6 360.1l-.1 .5zM53.6 361.7v.2zM53.4 361.7h.2l-.2 .3zM53.6 361.7l-.2 .3zM53.6 360.2v.3zM53.7 360.2l-.1 .3zM53.6 361.7l.2-.1-.2 .3zM53.8 361.6l-.2 .3zM53.7 360.2v.3z"/>
<path d="M53.8 360.3l-.1 .2zM53.8 361.5v.4zM53.8 360.3v.2zM53.9 361.5l-.1 .4zM54 361.4l-.1 .4zM54 361.3v.4zM54.1 361.2l-.1 .5zM54.2 360v.6zM54.2 360v.8zM54.2 360.8v.8zM54.2 361v.6zM54.2 361l-.1 .6z"/>
<path d="M54.2 360v1.5zM54.3 360.2l-.1 1.3zM54.3 360.2v1.2zM54.4 360.3l-.1 1.1zM54.4 360.3v1zM54.4 360.4v.9zM54.4 360.6v.3zM54.4 360.5v.6zM54.4 360.6v.5zM54.4 360.4v.7zM58.2 361.9v.2zM58.2 361.8v.3z"/>
<path d="M58.3 361.9v.2zM58.3 361.9l-.1 .2zM58.3 361.8v.3zM58.4 361.7v.3zM58.4 361.8l-.1 .3zM59 360.4v.4l-.2-.2zM59 360.9l-.6 1zM58.4 359.2l.6 .8zM58.4 359.4l.6 .9zM59 360.8v.3zM59 360.6v.2zM59 360.3v.3z"/>
<path d="M59 360v.3zM59 360.1v.2zM59 360.6v.4zM59.1 360.7l-.1 .3zM59 360.1v.4zM59.1 360.3l-.1 .2zM58.4 362h1.5zM58.4 362.1l1.5-.1zM60.1 361.9v.2zM59.1 360.7l1 1.1zM59.1 360.9l1 1zM60.1 361.8v.3z"/>
<path d="M60.2 361.8v.3zM60.2 361.8l-.1 .3zM63.8 360.3v.5zM63.8 360.3v.8zM63.9 360.1v1.2zM63.9 360.1l-.1 1zM63.9 360.8v.5zM63.9 361.1v.3zM63.9 360.6v.2zM63.9 360.5v.4zM63.9 360.1v.5zM63.9 360v.6z"/>
<path d="M64 360.4v.4zM64 360.4l-.1 .5zM64 360.4v.6zM64 361.3v.2zM64 360.4v.2zM64.1 360.4l-.1 .2zM64 360.8v.2zM64.1 360.8v.2zM64.1 361.4v.3zM64.1 360.4v.2zM64.1 360.3v.3zM64.2 361.5v.2z"/>
<path d="M64.2 361.6v.2zM64.2 360.3l-.1 .2zM64.1 360.9v.2zM64.2 361v.1zM64.3 361v.2zM64.3 360.2l-.1 .2zM64.3 361.4v.4zM64.3 361.4l-.1 .4zM64.4 361.3v.3zM64.4 361.1v.2zM64.4 361.7v.2zM64.4 361.3l-.1 .4z"/>
<path d="M64.3 360.2l.1-.1-.1 .3zM64.4 360.1l-.1 .3zM64.3 361.2l.1-.1zM64.4 361.1v.4zM64.4 361.1v.5zM64.5 361l-.1 .5zM64.5 360v.5zM64.5 360v1.4zM64.5 360.1v1.3zM64.5 360.8v.6zM64.5 360v.8zM64.5 360v.6z"/>
<path d="M64.4 361.9l.1-.1zM64 360.6h.5zM64 360.8l.5-.2zM64.5 360.1v1.2zM64.6 360.1v1.3zM64.6 360.4v.6zM64.6 360.3v.8zM64.6 360.4v.7zM64.6 360.2v1zM64.6 360.3v.9zM64.6 360.6v.4zM64.6 361.8v.2z"/>
<path d="M64.7 361.9l-.1 .1zM64.6 360.1l.2-.1zM64.8 360l-.2 .2zM64.6 361.2l.2 .1-.2 .1zM64.6 361.4l.2-.1zM64.8 360v.2zM64.7 361.9h.2zM64.7 362l.2-.1zM64.9 361.9h.1zM64.9 362l.1-.1zM64.8 361.3h.2zM64.8 361.4l.2-.1v.1z"/>
<path d="M64.8 360h.2l-.2 .2zM64.8 360.2l.2-.2zM64.6 360.6h.4zM64.6 360.8l.4-.2zM65.2 361.9h.1l-.1 .2zM65.3 361.9l-.1 .2zM65.4 360v.2zM65.2 361.3h.2l-.2 .1zM65.2 361.4l.2-.1zM65.2 360h.2zM65.2 360.1l.2-.1v.2zM65.2 360.6h.3z"/>
<path d="M65.2 360.8l.3-.2zM65.6 361.8v.2zM65.6 360.4v.6zM65.6 360.4l-.1 .4zM65.4 361.9l.2-.1zM65.4 362l.2-.2zM65.6 360.2v.8zM65.6 360.2v1zM65.4 361.3l.2-.1zM65.6 361.2l-.2 .2zM65.4 360l.2 .1-.2 .1zM65.4 360.2l.2-.1z"/>
<path d="M65.7 360v.8zM65.7 360v1.3zM65.7 360v1.4zM65.6 360.1v1.3zM65.7 360.1l-.1 1.3zM65.7 360v.6zM65.7 360.8v.6zM65.7 361v.4zM65.7 361.1v.4zM65.6 361.8l.1-.1-.1 .3zM65.7 361.7l-.1 .3zM65.8 361.3v.3z"/>
<path d="M65.8 360.1v.2zM65.7 361.7v.2zM65.8 361.7l-.1 .2zM65.8 361.1v.5zM65.8 361.7v.1zM65.8 361.7v.2zM65.8 361.4v.3zM65.9 361.4l-.1 .3zM65.9 361.6v.2zM65.9 361.4v.3zM65.9 361.6l-.1 .2zM65.8 360.3l.1-.1z"/>
<path d="M65.8 361.1l.1-.1-.1 .3zM65.9 361l-.1 .3zM66 361.6v.2zM66 361.6l-.1 .2zM66 361l-.1 .2zM65.9 360.2v.2zM66 360.3v.1zM66 361.5v.3zM66.1 361.4l-.1 .3zM66 361v.1zM66.1 360.9l-.1 .2zM66.2 361.3v.2z"/>
<path d="M66.2 361.3l-.1 .4zM66.2 360.8l-.1 .3zM66 360.3v.2zM66.2 360.4v.2zM66.2 360.4v.4zM66.2 360.8v.2zM65.7 360.6h.5zM65.7 360.8l.5-.2zM66.3 360v.3zM66.3 361.1l-.1 .4zM66.3 360.1v1.2zM66.3 360.1v.5z"/>
<path d="M66.3 360.8v.6zM66.2 360.4v.6zM66.3 360.6l-.1 .4zM66.4 360.3l-.1 1zM66.4 360.3v.8zM66.5 360.6l-.1 .5z"/>
</g>
<g fill="none" stroke="#f00" stroke-width=".28">
<path d="M42.1 78.8h2.8M42.1 78.1l1.3 1.4M42.7 78.8v44.4M46.2 83.8v1.8M46.2 84.9h12.7M46.9 84.3l-1.3 1.3M69.4 84.9h12.6M82 83.8v1.8M82.7 84.3l-1.4 1.3M42.7 133.7v44.4M42.1 178.1h2.1M42.1 177.5l1.3 1.3"/>
<path d="M131.3 322.4v3.1M131.3 324.9h12.7M132 324.2l-1.3 1.3M154.5 324.9h12.6M167.1 322v3.5M167.8 324.2l-1.3 1.3M168.4 324.2v.2M168.4 324.9h23.3M169.1 324.2l-1.3 1.3M202.1 324.9h23.3M225.4 324.2v.9M226 324.2l-1.3 1.3"/>
<path d="M226.7 324.9h4.9M226.7 322.7v2.8M227.4 324.2l-1.4 1.3M241.7 324.9h4.8M246.5 322.7v2.8M247.2 324.2l-1.3 1.3M247.9 321.1v4.4M247.9 324.9h4.9M248.5 324.2l-1.3 1.3M262.9 324.9h4.9M267.8 320.1v5.4M268.4 324.2l-1.3 1.3"/>
<path d="M45.3 358.6h-.8v.8M45.7 359.6l1.7-.1 .4 .2v2l-.4 .2h-1.4l-.4-.2-.1-1.6zM45.8 359.9l.2-.2 1.5 .1v1.8h-1.6l-.2-.2zM46 358.6h1.3M48 358.6h.8v.8M51.7 358.6h-.8v.8M52.1 359.5l1.7 .2M52.1 359.5l.1 1.8M52.4 358.6h1.3M54.4 358.6h.8v.8M62.9 358.6h4.3v4.2h-4.3zM63.4 358.6h-.5v.5"/>
<path d="M66.8 358.6h.4v.5M44.5 362v.8h.8M44.5 360v1.4M46 362.8h1.3M46.7 360.3l-.3 .2v.4M46.7 360.1l-.6 .3v.6M47 360.5v.4l-.3 .2M47.2 360.4v.7l-.5 .2M48.8 362v.8h-.8M48.8 360v1.4M50.9 362v.9h.8M50.9 360.1v1.3"/>
<path d="M52.4 362.9h1.3M52.6 361.8l.5 .2 .7-.1M52.9 360.5l.6-.4 .3 .2-.6 .3-.2 .8-.3-.2zM54 360.3a.99 .99 0 0 0-1.3-.3l-.3-.1 .1 .4a.99 .99 0 0 0 .2 1.2M54.2 360.9a.95 .95 0 0 1-.9 .8M54.3 360.1l.1 .4-.1 .9M55.2 362v.9h-.8M55.2 360.1v1.3M62.9 362.4v.4h.5M67.2 362.4v.4h-.4"/>
<circle cx="47.3" cy="361.3" r=".15"/>
</g>
<path d="M46.2 78.8h35.8v99.3h-35.8zM46.2 81.4h2.7M48.9 80.1h31.8v96.7h-31.8zM46.2 175.5h2.7" fill="none" stroke="#dd6e00" stroke-width=".3"/>
<path d="M9.8 91.8v68.2M20.9 85.4v80M104.5 85.4v79.7M102.1 241.9v67.4" fill="none" stroke="#636466" stroke-width=".28"/>
<path d="M276.4 155.9l.5 2.7h-.9z" fill="#f00"/>
<path d="M276.4 158.6l.2 30.2" fill="none" stroke="#f00" stroke-width=".28"/>
<path d="M224.4 157.1l.5 2.6-.9 .1z" fill="#f00"/>
<path d="M224.5 159.7l.2 30.2" fill="none" stroke="#f00" stroke-width=".28"/>
<text font-size="10.5" fill="#d39e00" x="24.6" y="384.6" transform="rotate(90 24.6 384.6)">M</text>
<g font-size="9.3" fill="#636466">
<text x="22.9" y="85.4" transform="rotate(90 22.9 85.4)">MASTER ATT. TOILET</text>
<text x="106.4" y="85.4" transform="rotate(90 106.4 85.4)">WALL ELEVATION - A</text>
<text x="11.7" y="91.8" transform="rotate(90 11.7 91.8)">WARDROBE PLAN</text>
<text x="104" y="241.9" transform="rotate(90 104 241.9)">INTENAL DETAILS</text>
</g>
<text font-size="7.5" fill="#d39e00" x="24.6" y="394.3" transform="rotate(90 24.6 394.3)">aya</text>
<text font-size="5.6" x="131" y="361.6" transform="rotate(90 131 361.6)">DRAWING DETAIL</text>
<g font-size="5.5" fill="#f00">
<text x="216" y="190.3" transform="rotate(90 216 190.3)">shutter</text>
<text x="222.6" y="190.2" transform="rotate(90 222.6 190.2)">profile</text>
<text x="268.6" y="189.1" transform="rotate(90 268.6 189.1)">Ceiling</text>
<text x="275.3" y="188.9" transform="rotate(90 275.3 188.9)">False</text>
<text x="138.6" y="246.6" transform="rotate(90 138.6 246.6)">drawer</text>
<text x="154.8" y="246.6" transform="rotate(90 154.8 246.6)">drawer</text>
<text x="169.8" y="249.6" transform="rotate(90 169.8 249.6)">shelf</text>
<text x="189.5" y="249.6" transform="rotate(90 189.5 249.6)">shelf</text>
<text x="207.7" y="249.6" transform="rotate(90 207.7 249.6)">shelf</text>
<text x="227.8" y="249.6" transform="rotate(90 227.8 249.6)">shelf</text>
<text x="248.9" y="249.6" transform="rotate(90 248.9 249.6)">shelf</text>
<text x="138.6" y="295.3" transform="rotate(90 138.6 295.3)">drawer</text>
<text x="154.8" y="295.3" transform="rotate(90 154.8 295.3)">drawer</text>
<text x="193.8" y="296.8" transform="rotate(90 193.8 296.8)">hanging</text>
<text x="227.8" y="300.4" transform="rotate(90 227.8 300.4)">shelf</text>
<text x="248.9" y="300.4" transform="rotate(90 248.9 300.4)">shelf</text>
</g>
<g font-size="4.6" fill="#00f">
<text x="122" y="69.6">8&quot;</text>
<text x="193.7" y="69.6">8'-10&quot;</text>
<text x="273.6" y="69.6">9&quot;</text>
<text x="59.6" y="86.6">2'-3&quot;</text>
<text x="121.8" y="97.8" transform="rotate(90 121.8 97.8)">3'-12&quot;</text>
<text x="126.3" y="105.4" transform="rotate(90 126.3 105.4)">1</text>
<text x="41.1" y="123.9" transform="rotate(90 41.1 123.9)">6'-3&quot;</text>
<text x="121.8" y="147.5" transform="rotate(90 121.8 147.5)">3'-12&quot;</text>
<text x="126.3" y="155.1" transform="rotate(90 126.3 155.1)">1</text>
<text x="122" y="221.4">8&quot;</text>
<text x="122" y="216.2">8&quot;</text>
<text x="144.7" y="221.4">2'-3&quot;</text>
<text x="172.9" y="221.4">1'-2&quot;</text>
<text x="192.2" y="221.4">1'-1&quot;</text>
<text x="193.7" y="216.2">8'-10&quot;</text>
<text x="211.4" y="221.4">1'-2&quot;</text>
<text x="231.9" y="221.4">1'-3&quot;</text>
<text x="253.1" y="221.4">1'-3&quot;</text>
<text x="123.4" y="250.1" transform="rotate(90 123.4 250.1)">2'-11&quot;</text>
<text x="113.7" y="275.8" transform="rotate(90 113.7 275.8)">6'-3&quot;</text>
<text x="123.4" y="299" transform="rotate(90 123.4 299)">2'-11&quot;</text>
<text x="144.7" y="326.5">2'-3&quot;</text>
<text x="192.3" y="326.5">3'-7&quot;</text>
<text x="231.9" y="326.5">1'-3&quot;</text>
<text x="253.1" y="326.5">1'-3&quot;</text>
</g>
<g font-size="4.5">
<text x="191.8" y="359.6" transform="rotate(90 191.8 359.6)">CLIENT NAME:</text>
<text x="219.5" y="358.8" transform="rotate(90 219.5 358.8)">SITE ADDRESS:</text>
<text x="265.3" y="361.8" transform="rotate(90 265.3 361.8)">WARDROBE DETAILS</text>
<text x="270.6" y="363.5" transform="rotate(90 270.6 363.5)">MASTER BEDROOM</text>
<text x="284.6" y="366.6" transform="rotate(90 284.6 366.6)">DRAWING TITLE :</text>
</g>
<g font-size="4.4">
<text x="183.5" y="371.3" transform="rotate(90 183.5 371.3)">PANCHOLI'S</text>
<text x="207.7" y="374.9" transform="rotate(90 207.7 374.9)">Vadodara</text>
</g>
<g font-size="3.3">
<text x="92.9" y="359.6" transform="rotate(90 92.9 359.6)">CHECKED BY:</text>
<text x="99.9" y="359.6" transform="rotate(90 99.9 359.6)">DRAWN BY:</text>
<text x="106" y="359" transform="rotate(90 106 359)">SCALE:</text>
<text x="112.1" y="359.6" transform="rotate(90 112.1 359.6)">REVISED DATE:</text>
<text x="119.3" y="359.6" transform="rotate(90 119.3 359.6)">REVISION NO.</text>
<text x="254.7" y="359.7" transform="rotate(90 254.7 359.7)">NOTES:</text>
<text x="149.8" y="362.2" transform="rotate(90 149.8 362.2)">NORTH:</text>
<text x="165.2" y="363" transform="rotate(90 165.2 363)">DATE:</text>
<text x="165.2" y="386.6" transform="rotate(90 165.2 386.6)">06-06-2024</text>
<text x="92.5" y="393.9" transform="rotate(90 92.5 393.9)">MITTAL</text>
<text x="99.9" y="390.6" transform="rotate(90 99.9 390.6)">PRASANNA</text>
<text x="106.1" y="395.5" transform="rotate(90 106.1 395.5)">N.T.S</text>
<text x="112.7" y="393.3" transform="rotate(90 112.7 393.3)">05/03/26</text>
</g>
<g font-size="2.9" fill="#d39e00">
<text x="19.8" y="388.5" transform="rotate(90 19.8 388.5)">SPACE</text>
<text x="19.8" y="401.1" transform="rotate(90 19.8 401.1)">STUDIO</text>
</g>
<g font-size="2.8">
<text x="46" y="365.5" transform="rotate(90 46 365.5)">@mayaspace.studio</text>
<text x="51.9" y="365" transform="rotate(90 51.9 365)">+918980144077</text>
<text x="58.5" y="365.5" transform="rotate(90 58.5 365.5)">mayaspace.studio@gmail.com</text>
<text x="64.3" y="365.8" transform="rotate(90 64.3 365.8)">www.mayaspace.studio</text>
</g>
<g font-size="2.5">
<text x="238" y="359.2" transform="rotate(90 238 359.2)">* ANY DISCREPENCY IN THE DRAWING</text>
<text x="242.9" y="359.2" transform="rotate(90 242.9 359.2)">* ALL DIMENSIONS ARE IN FEET \ INCHES.</text>
<text x="247.7" y="359.2" transform="rotate(90 247.7 359.2)">* DO NOT SCALE THE DRAWING.</text>
<text x="228.9" y="360.7" transform="rotate(90 228.9 360.7)">ON SITE.</text>
<text x="231.9" y="360.7" transform="rotate(90 231.9 360.7)">NOTICE BEFORE IMPLEMENTATION</text>
<text x="235" y="360.7" transform="rotate(90 235 360.7)">TO BE BROUGHT IN THE DESIGNER'S</text>
</g>
<g font-size="2.4">
<text x="119.8" y="391.3" transform="rotate(90 119.8 391.3)">R1</text>
<text x="119.8" y="398.2" transform="rotate(90 119.8 398.2)">R2</text>
<text x="119.8" y="405.3" transform="rotate(90 119.8 405.3)">R3</text>
</g>
</svg>
